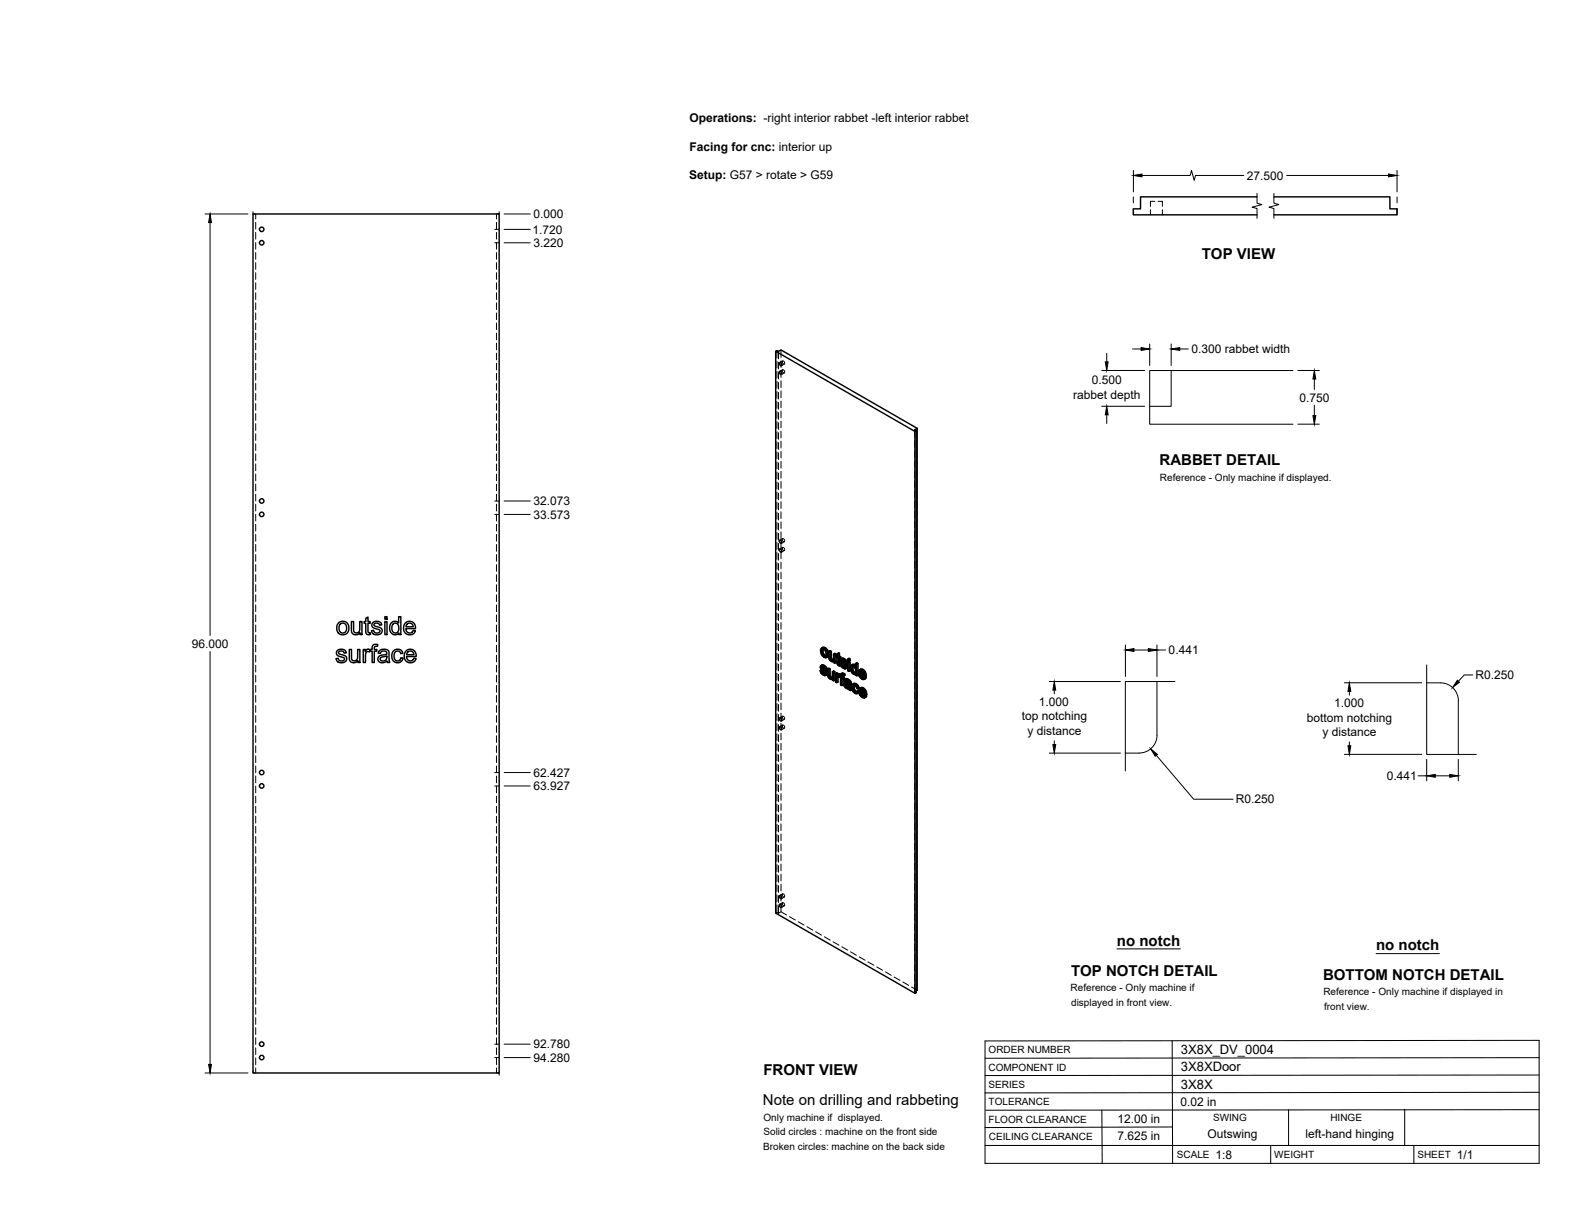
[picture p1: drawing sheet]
<svg xmlns="http://www.w3.org/2000/svg" width="559mm" height="432mm" viewBox="0 0 559 432" stroke-linecap="round" stroke-linejoin="round" font-family="sans-serif">
<!-- layer: Visible -->
<g fill="none" stroke="#000" stroke-width=".51">
<path d="M89.8 75.9h87.3v304.8h-87.3zM446 69.9h-41.4v4.2h-2.5v2.1h43.9M452 69.9h41.1v4.2h2.6v2.1h-43.7M275.2 124.6v199.4l49.4 28.4v-199.3M276.6 131.8l.6 .2 .1 .8-.6-.2zM276.6 128.7l.6 .2 .1 .8-.6-.2zM325.1 152.8l-.5 .3-49.4-28.5 .5-.2 .5 .3 .9-.5 48.3 27.8v199.3l-.3 .2M325.4 152l-.9 .5 .6 .3v199.4l-.5 .2M276.6 194.8l.6 .2 .1 .8-.6-.1zM276.6 191.7l.6 .2 .1 .8-.6-.2zM129.8 219.4l.8-.5v1.6h.7v.6h-.7v2.9l.2 .5h.5l.1 .6a1.14 1.14 0 0 1-1.3-.1 1.14 1.14 0 0 1-.3-1.2v-2.7h-.6v-.6h.6zM136.5 218.8h.8v.9h-.8z"/>
<path d="M119.6 230.9l.9-.5a1.7 1.7 0 0 1 2.4 1.2l-.8 .1a.96 .96 0 0 0-1-.8 .96 .96 0 0 0-.9 1l1 .4a1.55 1.55 0 0 1 1.8 1.8 2.03 2.03 0 0 1-2 1.1 2.03 2.03 0 0 1-1.8-1.5l.8-.1a1.08 1.08 0 0 0 1.1 1 1.08 1.08 0 0 0 1-1.1l-.4-.3a2.24 2.24 0 0 1-2.3-1.3zM120.2 220.9l.7-.4a2.33 2.33 0 0 1 2.9 2.8 2.33 2.33 0 0 1-3.7 1.3l-.6-1.3a2.56 2.56 0 0 1 .7-2.4zM120.6 221.5l.7-.4a1.73 1.73 0 0 1 1.7 1.8 1.73 1.73 0 0 1-1.7 1.7l-.3-.2a2.24 2.24 0 0 1-.4-2.9zM123.9 230.4h.8v2.6a1.15 1.15 0 0 0 1.2 1.5 1.15 1.15 0 0 0 1-1.6v-2.5h.8v4.7h-.7v-.7a1.65 1.65 0 0 1-2 .7 1.65 1.65 0 0 1-1.1-1.8zM124.7 220.5h.8v2.6a1.15 1.15 0 0 0 1.1 1.5 1.15 1.15 0 0 0 1-1.6v-2.5h.8v4.6h-.7v-.6a1.65 1.65 0 0 1-1.9 .7 1.65 1.65 0 0 1-1.1-1.8zM128.9 230.4h.7v.7a1.11 1.11 0 0 1 1.7-.5l.7-.2v-.4a1.31 1.31 0 0 1 .6-1.3 1.31 1.31 0 0 1 1.4 0l-.1 .6a.74 .74 0 0 0-1.1 .7v.4h.9v.7h-.9v4h-.8v-4h-.7v-.4l-.2 .6a.84 .84 0 0 0-.9-.1 .84 .84 0 0 0-.5 .8v3.1h-.8zM132.3 220.9l.8-.4a1.7 1.7 0 0 1 2.3 1.2l-.7 .1a.96 .96 0 0 0-1-.8 .96 .96 0 0 0-.9 .9l.6 .4a1.95 1.95 0 0 1 2.2 1.3 1.95 1.95 0 0 1-1.8 1.6 1.95 1.95 0 0 1-2-1.4l.7-.2a1.11 1.11 0 0 0 1.2 1 1.11 1.11 0 0 0 1-1l-.4-.3a2.21 2.21 0 0 1-2.4-1.3zM134.5 231a2.2 2.2 0 0 1 3.5 .4l.3 3.7h-.8l-.2-.6a1.76 1.76 0 0 1-1.9 .7 1.76 1.76 0 0 1-1.3-1.6v-.2a1.71 1.71 0 0 1 1.7-1l.4-.1a.72 .72 0 0 0 1-.6 .72 .72 0 0 0-.9-.7l-1 .2-.4 .7-.7-.1zM135 233.4l2.2-.7a1.3 1.3 0 0 1-.6 1.7 1.3 1.3 0 0 1-1.7-.6zM136.5 220.5h.8v4.6h-.8zM138.8 221a1.73 1.73 0 0 1 2.6 .1v-2.3h.8v6.3h-.7v-.5l-.6 .5a2.23 2.23 0 0 1-2.4-.8 2.23 2.23 0 0 1-.2-2.4zM139.6 231l.1-.1a1.93 1.93 0 0 1 3.2 .9l-.7 .1a1.29 1.29 0 0 0-1.7-.7 1.29 1.29 0 0 0-.7 1.7l.1 .7a1.18 1.18 0 0 0 1.3 .9 1.18 1.18 0 0 0 1-1.1l.8 .1-.3 .9a2.16 2.16 0 0 1-2.9 .4 2.16 2.16 0 0 1-.7-2.9z"/>
<path d="M139.6 221.3l.3-.2a1.8 1.8 0 0 1 1.7 1.3 1.8 1.8 0 0 1-.6 2l-.3 .1a1.78 1.78 0 0 1-1.7-1.2 1.78 1.78 0 0 1 .6-2zM143.8 221.1a2.14 2.14 0 0 1 2.5-.4 2.14 2.14 0 0 1 1.1 2.3h-3.4l.1 .7a1.29 1.29 0 0 0 1.3 .9 1.29 1.29 0 0 0 1.2-.9l.8 .1a2.25 2.25 0 0 1-3.1 1.2 2.25 2.25 0 0 1-1-3.2zM144 231a2.15 2.15 0 0 1 2.6-.4 2.15 2.15 0 0 1 1.1 2.3h-3.5l.2 .7a1.3 1.3 0 0 0 1.2 .9 1.3 1.3 0 0 0 1.2-.9l.8 .1-.3 .6a2.32 2.32 0 0 1-3.2 .3 2.32 2.32 0 0 1-.4-3.2zM144.4 221.4l.7-.3 .8 .1 .5 .5 .2 .7h-2.6zM144.7 231.4l1.2-.4a1.23 1.23 0 0 1 .9 1.3h-2.5zM291 237.9l.8 1.4 .7 .4 .5-.1M291.2 236.2l.6-.3 .8 .3 .6 .6 .3 .7-.5 .3-.1-.6M291.5 236.8h.5l.6 .8 .4 .2M291.6 231.2v-.5a.93 .93 0 0 1 1.1 0 .93 .93 0 0 1 .4 1l-.1 .9-.7 .2M291.6 237.7l-.6 .2 .4 .2M291.6 238.7l.5 .4 .4-.3M291.7 237.3l1 1 .5-.3"/>
<path d="M291.7 237.9l-.3 .2 .2 .6 .5-.3M291.8 235.9l-.7 .5v.6l1.6 2M291.8 236.6l-.3 .4 .5-.2M291.8 232.2l.5 .6 .5-.3M291.9 238l.8 .9M291.9 236.7l.6 .7M292 236.3l.5 .4 .5-.2M292 230.9l-.4 .3v.5l.2 .5 .4-.3M292.1 235.9l-.8 .3M292.1 230.4v1.2l.9 1M292.1 237l-.4 .3-.2-.3M292.3 230l.9 .9 .5-.2"/>
<path d="M292.4 236.1l-.4 .2-.4-.1M292.5 236.7l.4 .5 .4-.2M292.7 239l-.2 .2-.4-.1M292.7 238.3l.3 .4 .5-.3M292.8 229.8l-.5 .2-.8-.1M292.9 237.7l.7 1.2-.1 .4-.6 .4M293 238.7l.1 .5 .5-.3M293.1 239.2l-.1 .4 .5-.3M293.2 230.9l.4 1.4 .4-.3M293.4 233.1a1.69 1.69 0 0 1-2.2-1.6l-.1-1.1 .4-.5 .9-.3 .7 .4 .6 .7 .3 1.3-.1 .9-.7 .4M293.6 232.3l-.2 .8 .5-.2M293.6 237.3l.5 .3 .4-.3"/>
<path d="M294 231.1l.5 .3 .5-.3M294.1 237.6v2.2l.5-.2M294.1 239.8l.2 .4 .4-.2M294.5 231.4v2.2l.5-.3M294.5 233.6l.2 .4 .4-.3M294.7 234l.3 .3 .5-.3M295 234.3l.4 .1M295.4 234.4l.2-.1zM295.7 234.1l-.7-.6v-2.4l-.5-.3-.5 .3 .1 2.5 .7 1 .6 .2 .4-.1M295.7 232.1l.5 .2 .4-.2M295.7 238.6v3l.5-.3v-3l-.4-.3-.5 .3v1.9l-.3 .4 .2-.1M295.8 234.7v.4l.4 .2"/>
<path d="M295.8 234.7l-.2 .1M296.2 232.3v3l.4-.2v-3l-.4-.3-.5 .3v2.1M296.2 238.3l-.5 .3-.4-.3M296.6 233l.3 .2 .2 2.6 .7 .5 .4-.2M296.9 232.4l-.3 .2 .3 .2v-.8l.9-.3v1.1l.5 .2v.4l-.5 .3v-.4M297.3 239.9l-.4 .2v.5l.4-.2M297.3 239.3v-.4l-.4-.2-.5 .3v3l.5 .2M297.3 238.9l-.5 .3-.4-.2M297.4 239.9l-.1 2.1-.4 .2v-1.6M297.4 240l.5 .2M297.4 240l-.5 .1M297.4 232v1l.4-.2"/>
<path d="M297.4 233l.4 .3 .5-.3M297.4 239.4l.4 .4M297.6 239.1l-.8 .5v-.4M297.6 235.7l.2 .1M297.8 233.7l-.4-.3v2.1l.5-.3M297.8 235.8l.1 .5M297.8 239.2l.4 .3M297.8 239.2l-.8 .2M297.8 239.2l-.7 .2M297.8 233.7v1.4l.3 .4M297.8 231.7l-.9 .3M297.8 239.8v.4"/>
<path d="M297.8 239.9l-.1 .4M297.9 235.4l-.5 .1M298.1 235.5l.8 1.4 .6 .4 .6-.1M298.1 235.5l-.6 .1M298.1 235.5h.1M298.1 235.7l-.3 .1M298.3 233.8l.6-.3 .8 .3 .6 .6 .3 .7-.5 .3-.1-.6M298.4 239.1l.9-.2 .5 .3-.1 .4-.4 .3v-.4M298.6 234.4h.5l.6 .8 .4 .2M298.7 235.3l-.6 .2 .4 .2M298.7 236.3l.5 .4 .4-.2M298.8 234.9l1 1 .5-.3"/>
<path d="M298.9 235.5l-.4 .2 .1 .4 .1 .2 .5-.3M298.9 233.5l-.7 .5v.6l1.6 2M298.9 234.3l-.3 .4 .5-.3M298.9 238.8l-.6 .4-.1 .8-.4-.2 .4-.3M298.9 239.2l.4 .3 .5-.3M299 235.6l.8 .9M299.1 234.3l.6 .7M299.1 239.8l.5 .5v.4l-.4 .2v-.4M299.1 234l.6 .4 .4-.3M299.2 233.5l-.8 .3M299.2 236.7l.4 .1M299.3 234.6l-.5 .3-.2-.2"/>
<path d="M299.3 239.9l-.6-.3v.6l.4-.2M299.4 238.9l-.5 .3-.4-.1M299.6 233.7l-.5 .3-.4-.2M299.7 234.4l.3 .4 .4-.2M299.8 236.6l-.1 .2M299.8 235.9l.3 .4 .5-.3M300 235.3l.7 1.2-.1 .4-.6 .4M300.1 236.3l.1 .5 .5-.3M300.2 236.8l-.1 .4 .5-.3M300.8 235l.4 .2 .4-.2M300.8 233.8l.4 .3 .4-.3M301.2 234.1v.6l.4-.3v-.6l-.4-.2-.4 .2v.6l.4 .3"/>
<path d="M301.2 234.7l.4 .3v3l-.4 .2v-3M301.2 234.7l-.4 .3v3l.4 .2M302.1 236l.9-.3 .5 .3M302.4 236.5l.7 .2 .4 .9v1.1l-.6 .1M302.4 238.3l.5 .5 .4-.2M302.4 236.5l-.2 .8M302.6 237l-.4 .3v.5l.2 .5 .4-.3M302.7 235.7l-.5 .2a2.02 2.02 0 0 0 1.3 3.4l.1-.1M302.7 236.5v1.3l.8 .9M302.8 236.1l.4 .3M303.3 235.8l-.5 .3-.6-.2M303.5 235.4l.5 .3 .4-.3"/>
<path d="M303.6 239.2v.4l.4 .2M303.6 239.2l-.2 .1M304 235.7v4.1l.4-.2v-4.2l-.4-.2-.5 .2v1.5l-.3-.5 .3-.1M305.2 239.9l.6 .6 .4-.3M305.5 238.4l-.5 .2 1.5 .9-.5-1.1a.51 .51 0 0 0-.6-.3 .51 .51 0 0 0-.4 .5M305.5 238.1v.3l.8 .5M305.5 239.4l.9 .9M305.7 239.7l-.5 .2-.2-.9 1.9 1.2M305.7 237.8l.9 .9 .4-.3M306.2 237.5l-.5 .3-.8-.1M306.6 238.7l.3 1.3 .5-.2M276.6 257.9l.6 .1 .1 .9-.6-.2z"/>
<path d="M276.6 254.8l.6 .1 .1 .9-.6-.2zM294.3 240.2l.3 .3 .5-.2M294.6 240.5l.4 .1M295.3 240.4l-.7-.7-.1-2.4-.4-.2-.5 .2 .2 2.8 .7 .8h.9M295.4 240.9v.4l.3 .3M295.4 240.9l-.2 .1M297.8 240.2l.4 .2v2.6l.5 .2M298.7 240.2l.5 .3 .4-.2M299.1 240.9v2.1l-.4 .2v-2.6l.5 .3M299.6 242.4l.6-.3 .9 .3M299.7 241.1l.8-.3 1.3 .9 .4 3.1-.4 .2-.2-.4M299.9 242.9l.2-.1a.86 .86 0 0 1 1 1l-.3 .2 .3-.1"/>
<path d="M300 243.5l.4 .4 .4-.3M300 242.8l-.2 .3M300.1 242.1l-.7 .5 .1 .9 .9 .8h.8l.1 .5 .5 .2M300.3 241.6l-.4 .3a.79 .79 0 0 1 .8-.1 .79 .79 0 0 1 .5 .7v.3l-1.2-.4M300.3 241.6h.1M300.4 243.9l.4 .1M300.4 243.3l-.4 .2-.2-.4 .5-.2 .2 .5 .6 .4M300.4 242.1l-.7 .2M300.5 240.8l-.9 .4-.2 .3 .5 .4M300.6 241.3l.5 .4 .5-.3M301.1 241l-.5 .3-.6-.2M301.1 241.7l.4 .4 .4-.2"/>
<path d="M301.5 242.1l.1 .4 .4-.2M301.6 242.5v2.1l.5-.3M302.5 242.8l.7-.4 .6 .2 .6 .6 .4 1-.4 .2-.4-.9M302.6 244l.2 1 .5-.2M302.8 245l.5 .6 .5-.3M303.1 243.8l-.5 .2 .1-.4a.65 .65 0 0 1 .7-.4 .65 .65 0 0 1 .5 .8l.5 .4M303.1 243.2l.2 1.6 .7 .6M303.2 242.4l-.5 .3a2.12 2.12 0 0 0 .5 3.2l.9 .2M303.3 242.9l.7 .6 .5-.2M303.8 242.6l-.5 .3-.6-.2M304 245.2l-.2 .5-.5-.1M304.7 245.4l-.6 .7 .6-.4"/>
<path d="M304.7 245.1l-.3-.1-.4 .2 .4 .3M305.4 246.5l.5 .6 .4-.3M305.6 244.9l-.5 .3 1.5 .8-.4-1a.52 .52 0 0 0-.7-.4 .52 .52 0 0 0-.4 .6M305.6 244.6v.3l.9 .5M305.7 245.9l.9 1M305.8 240.5l.4 .1M305.8 246.2l-.4 .3-.3-.9 2 1.1M305.9 244.3l.8 .9 .5-.2M305.9 247.1l.4 .1M306.3 244.1l-.4 .2-.9-.1M306.5 240.3l.4 .3 .5-.3M306.5 240.3l-.2 .2"/>
<path d="M306.6 246.8l.4 .4 .5-.3M306.6 246.8l-.2 .3M306.7 245.2l.4 1.4 .4-.3M306.8 240.1l-.3 .2M306.9 240l.5-.1-.1-.6-.7-1.5-.9-.5-.8 .4-.4 1.1 .4 1.3 1.3 1 .5-.1 .2-.4M306.9 246.6l-.3 .2M307 240.1l.4 .2-.1 .3-.7 .4M307.1 246.6l.4-.2v-.5l-.7-1.5-1-.5-.8 .3-.3 1 .3 1.3 1.2 1.2 .6-.1 .2-.4M307.1 246.7l.3 .4-.7 .5M276.6 317.8l.6 .2 .1 .8-.6-.2zM276.6 320.9l.6 .2 .1 .8-.6-.2z"/>
<circle cx="92.8" cy="86.1" r=".79"/>
<circle cx="92.8" cy="81.4" r=".79"/>
<circle cx="92.8" cy="177.7" r=".79"/>
<circle cx="92.8" cy="182.5" r=".79"/>
<circle cx="92.8" cy="274.1" r=".79"/>
<circle cx="92.8" cy="278.9" r=".79"/>
<circle cx="92.8" cy="370.5" r=".79"/>
<circle cx="92.8" cy="375.2" r=".79"/>
</g>
<!-- layer: Hidden -->
<g fill="none" stroke="#000" stroke-width=".35">
<path d="M90.7 75.9v1.8M90.7 78.9v2.4M176.1 75.9v1.8M176.1 78.9v2.4M408.2 74.4v1.8M409.7 71.4h-1.5v1.8M410.9 71.4h1.5v1.8M412.4 74.4v1.8M90.7 82.5v2.3M90.7 86v2.4M90.7 89.6v2.4M90.7 93.2v2.4"/>
<path d="M90.7 96.8v2.3M176.1 82.5v2.3M176.1 86v2.4M176.1 89.6v2.4M176.1 93.2v2.4M176.1 96.8v2.3M90.7 100.3v2.4M90.7 103.9v2.4M90.7 107.5v2.4M90.7 111v2.4M90.7 114.6v2.4M90.7 118.2v2.4"/>
<path d="M176.1 100.3v2.4M176.1 103.9v2.4M176.1 107.5v2.4M176.1 111v2.4M176.1 114.6v2.4M176.1 118.2v2.4M90.7 121.8v2.3M90.7 125.3v2.4M90.7 128.9v2.4M90.7 132.5v2.4M90.7 136v2.4M90.7 139.6v2.4"/>
<path d="M176.1 121.8v2.3M176.1 125.3v2.4M176.1 128.9v2.4M176.1 132.5v2.4M176.1 136v2.4M176.1 139.6v2.4M275.7 124.4v2.6M275.7 128.2v2.4M275.7 131.8v2.4M275.7 135.3v2.4M275.7 138.9v2.4M276.2 124.7v2.6"/>
<path d="M276.2 128.5v2.4M276.2 132.1v2.4M276.2 135.7v2.3M276.2 139.2v2.4M277.1 124.2v2.6M277.1 128v2.4M277.1 131.6v2.3M277.1 135.1v2.4M277.1 138.7v2.4M277.6 131.2a.58 .58 0 0 1 .7 .4 .58 .58 0 0 1-.3 .7l-.4-.5zM277.6 128.1a.58 .58 0 0 1 .7 .3 .58 .58 0 0 1-.3 .8l-.4-.5zM277.6 131.2l-1 .6"/>
<path d="M277.6 128.1l-1 .6M278.3 132.3l-1 .6M278.3 129.2l-1 .6M90.7 143.2v2.4M90.7 146.7v2.4M90.7 150.3v2.4M90.7 153.9v2.4M90.7 157.5v2.4M176.1 143.2v2.4M176.1 146.7v2.4M176.1 150.3v2.4M176.1 153.9v2.4"/>
<path d="M176.1 157.5v2.4M275.7 142.5v2.4M275.7 146.1v2.3M275.7 149.6v2.4M275.7 153.2v2.4M275.7 156.8v2.4M276.2 142.8v2.4M276.2 146.4v2.4M276.2 149.9v2.4M276.2 153.5v2.4M276.2 157.1v2.4M277.1 142.3v2.4"/>
<path d="M277.1 145.9v2.3M277.1 149.4v2.4M277.1 153v2.4M277.1 156.6v2.3M324.5 152.5v2.7M324.5 156.3v2.4M324.5 159.9v2.4M90.7 161v2.4M90.7 164.6v2.4M90.7 168.2v2.4M90.7 171.8v2.3M90.7 175.3v2.4"/>
<path d="M90.7 178.9v2.4M176.1 161v2.4M176.1 164.6v2.4M176.1 168.2v2.4M176.1 171.8v2.3M176.1 175.3v2.4M176.1 178.9v2.4M275.7 160.4v2.3M275.7 163.9v2.4M275.7 167.5v2.4M275.7 171.1v2.3M275.7 174.6v2.4"/>
<path d="M275.7 178.2v2.4M276.2 160.7v2.3M276.2 164.2v2.4M276.2 167.8v2.4M276.2 171.4v2.4M276.2 174.9v2.4M276.2 178.5v2.4M277.1 160.1v2.4M277.1 163.7v2.4M277.1 167.3v2.4M277.1 170.9v2.3M277.1 174.4v2.4"/>
<path d="M277.1 178v2.4M324.5 163.5v2.4M324.5 167v2.4M324.5 170.6v2.4M324.5 174.2v2.4M324.5 177.8v2.3M90.7 182.5v2.3M90.7 186.1v2.3M90.7 189.6v2.4M90.7 193.2v2.4M90.7 196.8v2.3M176.1 182.5v2.3"/>
<path d="M176.1 186.1v2.3M176.1 189.6v2.4M176.1 193.2v2.4M176.1 196.8v2.3M275.7 181.8v2.4M275.7 185.4v2.3M275.7 188.9v2.4M275.7 192.5v2.4M275.7 196.1v2.4M275.7 199.6v2.4M276.2 182.1v2.4M276.2 185.7v2.3"/>
<path d="M276.2 189.2v2.4M276.2 192.8v2.4M276.2 196.4v2.4M276.2 199.9v2.4M277.1 181.6v2.4M277.1 185.1v2.4M277.1 188.7v2.4M277.1 192.3v2.4M277.1 195.9v2.3M277.1 199.4v2.4M277.6 194.3a.58 .58 0 0 1 .7 .3 .58 .58 0 0 1-.3 .7l-.4-.5zM277.6 191.2a.56 .56 0 0 1 .7 .3 .56 .56 0 0 1-.3 .7l-.4-.5z"/>
<path d="M277.6 194.2l-1 .6M277.6 191.1l-1 .6M278.3 195.3l-1 .6M278.3 192.2l-1 .6M324.5 181.3v2.4M324.5 184.9v2.4M324.5 188.5v2.4M324.5 192v2.4M324.5 195.6v2.4M324.5 199.2v2.4M90.7 200.3v2.4M90.7 203.9v2.4"/>
<path d="M90.7 207.5v2.4M90.7 211.1v2.3M90.7 214.6v2.4M90.7 218.2v2.4M176.1 200.3v2.4M176.1 203.9v2.4M176.1 207.5v2.4M176.1 211.1v2.3M176.1 214.6v2.4M176.1 218.2v2.4M275.7 203.2v2.4M275.7 206.8v2.4"/>
<path d="M275.7 210.4v2.3M275.7 213.9v2.4M275.7 217.5v2.4M276.2 203.5v2.4M276.2 207.1v2.4M276.2 210.7v2.3M276.2 214.2v2.4M276.2 217.8v2.4M277.1 203v2.4M277.1 206.6v2.4M277.1 210.1v2.4M277.1 213.7v2.4"/>
<path d="M277.1 217.3v2.4M324.5 202.8v2.3M324.5 206.3v2.4M324.5 209.9v2.4M324.5 213.5v2.4M324.5 217.1v2.3M90.7 221.8v2.4M90.7 225.3v2.4M90.7 228.9v2.4M90.7 232.5v2.4M90.7 236.1v2.3M90.7 239.6v2.4"/>
<path d="M176.1 221.8v2.4M176.1 225.3v2.4M176.1 228.9v2.4M176.1 232.5v2.4M176.1 236.1v2.3M176.1 239.6v2.4M275.7 221.1v2.4M275.7 224.6v2.4M275.7 228.2v2.4M275.7 231.8v2.4M275.7 235.4v2.3M275.7 238.9v2.4"/>
<path d="M276.2 221.4v2.4M276.2 225v2.3M276.2 228.5v2.4M276.2 232.1v2.4M276.2 235.7v2.3M276.2 239.2v2.4M277.1 220.9v2.3M277.1 224.4v2.4M277.1 228v2.4M277.1 231.6v2.4M277.1 235.2v2.3M277.1 238.7v2.4"/>
<path d="M291.4 237.7l.4 .9M291.5 236.4l-.5 .2M291.6 236.1l-.5 .2M291.6 230.7l-.5 .2M291.6 237.7l.3 .3M291.6 236.9l-.5 .2M291.7 235.9l-.2 .7 .7 1a1.05 1.05 0 0 1 .9 1.3h-.4l.4-.2M291.8 238.6l.7 .7 .8 .1M291.8 238.6l-.5 .2M291.8 237.8l-.1 .1M291.9 237.3l-.5 .3M291.9 232l.9 .9 .9 .1"/>
<path d="M291.9 232l-.5 .3M291.9 236.6h-.1M291.9 236.7l.1-.3 .5 .1 .6 .8 .4 .2M292 229.7l-.4 .8 .3 1.5M292 236.4l-.4 .2M292.2 230.2l-.1 .2M292.2 230.2l.7 .1 .6 .9v1.1l-.5 .3M292.2 230.2l-.4 .2M292.5 236.5l-.5 .3M292.5 239.3l-.4 .2M292.5 237.4l.4 .3M292.8 232.9l-.5 .3"/>
<path d="M292.8 230.2l-.5 .3M292.9 236.9l-.5 .2M293 239l-.4 .2M293 238.4l-.5 .2M293.1 237.3l-.5 .3M293.1 239.5l-.5 .2M293.3 232.5l-.4 .3M293.3 230.8l-.4 .3M293.4 233.1l-.4 .3M293.5 231.8l-.4 .3M294.1 237.1l.1 2.7 .8 .9 .8-.1v.5l.4 .2M294.1 239.4l-.4 .3"/>
<path d="M294.3 239.9l-.5 .3M294.5 230.8l.2 2.9 .7 .7h.8v.4l.4 .3M294.5 233.2l-.4 .3M294.7 233.7l-.5 .2M295 234.1l-.5 .2M295.4 234.4l-.4 .3M295.8 238l-.1 2-.4 .4M296 234.1l-.5 .3M296.1 234l-.5 .3 .3-.2M296.2 231.8l-.1 2-.4 .3M296.2 234.8l-.4 .3M296.2 234.4l-.4 .3 .3-.2"/>
<path d="M296.6 232.6v.4l.5-.3M296.9 238.7v3l.4 .3M297.1 232.3l-.2 .1M297.3 239.4l-.5 .2M297.4 231.8v.7l-.3-.2v.4l.3 .2v2.4l.9 .8-.2-.6M297.4 239.8l-.1 .1M297.4 232.9l-.5 .3M297.4 232.5l-.5 .3M297.4 235.3l-.4 .2M297.5 239.2l-.2 .1M297.6 239.6l-.5 .3M297.6 235.6l-.4 .3"/>
<path d="M297.8 239.7l-.4 .2 .3-.3 .5 .4 .1-.3 .4 .4v2.6l.4 .3M297.8 233.2l-.4 .2M298 235.9l-.4 .3M298.3 233.4l-.5-.2v.5M298.3 239.6l-.5 .2M298.3 239.5h-.1M298.3 239.9l-.5 .3M298.3 239.7l-.5 .2M298.3 235.6l-.2 .1M298.3 236.1h-.1M298.5 235.3l.4 .9M298.6 234l-.4 .3"/>
<path d="M298.7 239.7l-.5 .3M298.7 233.7l-.5 .2M298.7 235.3l.3 .3M298.7 239l-.4 .2M298.7 234.5l-.5 .2M298.8 233.6l-.2 .6 .7 1a1.07 1.07 0 0 1 .9 1.3h-.4l.4-.2M298.8 238.8l-.1 .9-.5-.2M298.9 236.2l.9 .8h.6M298.9 236.2l-.5 .3M299 235.4l-.1 .1M299 234.9l-.5 .3M299 234.2l-.1 .1"/>
<path d="M299.1 234.3v-.3l.5 .1 .6 .9 .4 .1M299.1 234l-.4 .3M299.2 239.4l-.5 .2M299.5 239.4l-.5 .3M299.6 234.1l-.5 .3M299.7 235l.3 .3M299.7 236.8l.4-.2-.9 .5M299.7 239.6l-.5-.2-.1 .4M300 234.5l-.5 .2M300.1 236l-.4 .2M300.2 235l-.5 .2M300.2 237.1l-.5 .2"/>
<path d="M301.2 234.7v3l.4 .3M301.2 233.6v.5l.4 .3M301.2 237.7l-.4 .3M301.2 234.1l-.4 .3M302.2 236.8l-.5 .2M302.3 237.7l-.4 .2M302.3 236l-.4 .3M302.5 235.8l-.3 .7v.8a1.47 1.47 0 0 0 1.8 1.7v.3l.4 .3M302.7 238.5l-.4 .2M302.8 236.3l-.1 .2M302.8 236.3l.7 .1 .5 1v.9l-.5 .4M302.8 236.3l-.4 .2"/>
<path d="M302.9 236.2l-.5 .3M303.3 239l-.5 .2M303.3 236.3l-.4 .2M303.7 236.2l-.2 .1M303.8 238.6l-.4 .2M303.8 236.9l-.4 .2M304 235.2v1.4l-.5-.6M304 236.6l-.5 .3M304 239l-.4 .2M304 237.9l-.4 .2M304 239.3l-.4 .3M305 238.4l-.5 .3"/>
<path d="M305.3 237.4l-.3 .9 .3 1.4 .9 1 .9 .1M305.3 239.7l-.4 .3M305.4 238.8l-.4 .2M305.5 239.4l-.1-.6 2 1.1M305.7 237.9l-.2 .2M305.7 237.9l.8 .3 .4 1-.6-.3M305.7 237.9l-.5 .2M306.2 237.9l-.4 .3M306.7 238.5l-.4 .3M306.9 239.2l-.4 .3M324.5 220.6v2.4M324.5 224.2v2.4"/>
<path d="M324.5 227.8v2.3M324.5 231.4v2.3M324.5 234.9v2.4M324.5 238.5v2.4M90.7 243.2v2.4M90.7 246.8v2.4M90.7 250.3v2.4M90.7 253.9v2.4M90.7 257.5v2.4M176.1 243.2v2.4M176.1 246.8v2.4M176.1 250.3v2.4"/>
<path d="M176.1 253.9v2.4M176.1 257.5v2.4M275.7 242.5v2.4M275.7 246.1v2.4M275.7 249.6v2.4M275.7 253.2v2.4M275.7 256.8v2.4M276.2 242.8v2.4M276.2 246.4v2.4M276.2 250v2.3M276.2 253.5v2.4M276.2 257.1v2.4"/>
<path d="M277.1 242.3v2.4M277.1 245.9v2.3M277.1 249.4v2.4M277.1 253v2.4M277.1 256.6v2.4M277.6 257.3a.56 .56 0 0 1 .7 .3 .56 .56 0 0 1-.3 .7l-.4-.4zM277.6 254.2a.56 .56 0 0 1 .7 .3 .56 .56 0 0 1-.3 .7l-.4-.5zM277.6 257.2l-1 .6M277.6 254.1l-1 .6M278.3 258.3l-1 .6M278.3 255.2l-1 .6M294.6 240.3l-.5 .3"/>
<path d="M295 240.7l-.5 .2M295.4 240.4l-.2 .1M295.6 240.3l-.5 .3M295.7 240.2l-.5 .3M295.8 241.1l-.4 .2M295.8 240.6l-.4 .3 .2-.2M296.9 241.7l-.5 .3M298.7 242.7l-.5 .3M298.7 240.1l-.5 .3M299.1 240.4l-.4 .2M299.6 240.7l-.5-.3v.5M299.8 242.6l-.4 .2"/>
<path d="M299.9 242.3l-.5 .2M299.9 241.3l-.5 .2M300 242.1l-.2 .6 .3 .8 .8 .6h.7l.1 .4M300 243.4l-.4 .2M300.1 240.9l-.5 .2M300.1 240.9l-.2 .4 .4 .3a.83 .83 0 0 1 1-.1 .83 .83 0 0 1 .3 .9h-.5M300.3 242.9l.3-.3a.76 .76 0 0 1 .8 .2 .76 .76 0 0 1 .1 .8l-.4 .2M300.3 242.8l-.1 .1M300.5 242.6l-.5 .3 .3-.2M300.5 241.3l-.4 .2M300.7 244l-.5 .2M301 241.4l-.5 .3"/>
<path d="M301.2 244.2l-.5 .2M301.2 243.8l-.1 .1M301.5 241.9l-.4 .2M301.5 243.6l-.5 .4M301.6 242.9l-.4 .3M301.6 242.5l-.4 .3M301.6 242.4l-.4 .3M301.6 244.1l-.4 .2M301.7 244.5l.5 .3M301.7 244.5l-.4 .3M302.6 243.5l-.4 .3M302.7 242.7l-.4 .3"/>
<path d="M302.9 244.9l-.4 .2M303 242.5l-.4 .7 .3 1.5 .7 .9 .9 .3M303.1 243.2a.77 .77 0 0 1 1-.1 .77 .77 0 0 1 .3 .9l.4 .2M303.3 243l-.5 .3M303.8 245.7l-.5 .3M303.8 243l-.4 .3M304 245.4h.2M304.2 243.4l-.5 .3M304.2 245.4l-.4 .3M304.4 244l-.4 .2M304.4 245l-.2 .4M304.7 245.1l.2 .2-.2 .4"/>
<path d="M304.9 245.3l-.2 .1M305.1 245l-.4 .2M305.4 246.3l-.4 .2M305.5 244l-.4 .6 .3 1.7 .9 .9 .9 .2M305.6 245.3l-.5 .3M305.7 245.9l-.1-.6 1.9 1.1M305.8 244.4l-.2 .2M305.8 244.4l.8 .3 .4 1.1-.5-.4M305.8 244.4l-.4 .3M306.2 240.7l-.4 .2M306.3 244.5l-.4 .3M306.3 247.2l-.4 .3"/>
<path d="M306.4 240.3h.2M306.6 246.9h.2M306.7 240.3l-.4 .2 .3-.2M306.8 246.9l-.4 .2M306.9 245.1l-.5 .3M306.9 240l-.1 .1M307 240.8l-.5 .3M307 240.1l-.4 .2M307 245.8l-.4 .2M307 246.6h-.1M307.1 247.4l-.5 .3M307.1 246.7l-.3 .2"/>
<path d="M324.5 242.1v2.3M324.5 245.6v2.4M324.5 249.2v2.4M324.5 252.8v2.4M324.5 256.3v2.4M324.5 259.9v2.4M90.7 261v2.4M90.7 264.6v2.4M90.7 268.2v2.4M90.7 271.8v2.4M90.7 275.3v2.4M90.7 278.9v2.4"/>
<path d="M176.1 261v2.4M176.1 264.6v2.4M176.1 268.2v2.4M176.1 271.8v2.4M176.1 275.3v2.4M176.1 278.9v2.4M275.7 260.4v2.3M275.7 263.9v2.4M275.7 267.5v2.4M275.7 271.1v2.4M275.7 274.7v2.3M275.7 278.2v2.4"/>
<path d="M276.2 260.7v2.4M276.2 264.2v2.4M276.2 267.8v2.4M276.2 271.4v2.4M276.2 275v2.3M276.2 278.5v2.4M277.1 260.2v2.3M277.1 263.7v2.4M277.1 267.3v2.4M277.1 270.9v2.4M277.1 274.4v2.4M277.1 278v2.4"/>
<path d="M324.5 263.5v2.4M324.5 267.1v2.4M324.5 270.6v2.4M324.5 274.2v2.4M324.5 277.8v2.4M90.7 282.5v2.4M90.7 286.1v2.3M90.7 289.6v2.4M90.7 293.2v2.4M90.7 296.8v2.3M176.1 282.5v2.4M176.1 286.1v2.3"/>
<path d="M176.1 289.6v2.4M176.1 293.2v2.4M176.1 296.8v2.3M275.7 281.8v2.4M275.7 285.4v2.3M275.7 288.9v2.4M275.7 292.5v2.4M275.7 296.1v2.4M275.7 299.7v2.3M276.2 282.1v2.4M276.2 285.7v2.4M276.2 289.2v2.4"/>
<path d="M276.2 292.8v2.4M276.2 296.4v2.4M276.2 300v2.3M277.1 281.6v2.4M277.1 285.2v2.3M277.1 288.7v2.4M277.1 292.3v2.4M277.1 295.9v2.4M277.1 299.4v2.4M324.5 281.3v2.4M324.5 284.9v2.4M324.5 288.5v2.4"/>
<path d="M324.5 292.1v2.3M324.5 295.6v2.4M324.5 299.2v2.4M90.7 300.4v2.3M90.7 303.9v2.4M90.7 307.5v2.4M90.7 311.1v2.3M90.7 314.6v2.4M90.7 318.2v2.4M176.1 300.4v2.3M176.1 303.9v2.4M176.1 307.5v2.4"/>
<path d="M176.1 311.1v2.3M176.1 314.6v2.4M176.1 318.2v2.4M275.7 303.2v2.4M275.7 306.8v2.4M275.7 310.4v2.4M275.7 313.9v2.4M275.7 317.5v2.4M276.2 303.5v2.4M276.2 307.1v2.4M276.2 310.7v2.4M276.2 314.2v2.4"/>
<path d="M276.2 317.8v2.4M277.1 303v2.4M277.1 306.6v2.4M277.1 310.2v2.3M277.1 313.7v2.4M277.1 317.3v2.4M277.6 317.2a.56 .56 0 0 1 .7 .3 .56 .56 0 0 1-.3 .8l-.4-.5zM277.6 317.2l-1 .6M278.3 318.3l-1 .6M324.5 302.8v2.4M324.5 306.3v2.4M324.5 309.9v2.4"/>
<path d="M324.5 313.5v2.4M324.5 317.1v2.3M90.7 321.8v2.4M90.7 325.4v2.3M90.7 328.9v2.4M90.7 332.5v2.4M90.7 336.1v2.4M90.7 339.6v2.4M176.1 321.8v2.4M176.1 325.4v2.3M176.1 328.9v2.4M176.1 332.5v2.4"/>
<path d="M176.1 336.1v2.4M176.1 339.6v2.4M275.7 323.7l.5 .3M275.7 321.1v2.6M275.7 323.7l-.5 .3M276.2 321.4v2.6M277.1 320.9v2.6l2 1.2M277.1 323.5l-.9 .5M277.6 320.3a.56 .56 0 0 1 .7 .3 .56 .56 0 0 1-.3 .8l-.4-.5zM277.6 320.3l-1 .6M278.3 321.4l-1 .6M280.1 325.2l2.1 1.2"/>
<path d="M283.2 327l2.1 1.2M286.3 328.8l2.1 1.2M289.4 330.6l2 1.2M292.5 332.4l2.1 1.2M295.6 334.2l2 1.1M298.7 335.9l2 1.2M301.8 337.7l2 1.2M304.9 339.5l2 1.2M324.5 320.6v2.4M324.5 324.2v2.4M324.5 327.8v2.4M324.5 331.4v2.3"/>
<path d="M324.5 334.9v2.4M324.5 338.5v2.4M90.7 343.2v2.4M90.7 346.8v2.4M90.7 350.4v2.3M90.7 353.9v2.4M90.7 357.5v2.4M176.1 343.2v2.4M176.1 346.8v2.4M176.1 350.4v2.3M176.1 353.9v2.4M176.1 357.5v2.4"/>
<path d="M308 341.3l2 1.2M311.1 343.1l2 1.2M314.2 344.8l2 1.2M317.2 346.6l2.1 1.2M320.3 348.4l2.1 1.2M323.4 350.2l2 1.1M324.5 342.1v2.3M324.5 345.7v2.3M324.5 349.2v2.7M324.5 351.9l.6 .3M325.1 351.5l-.6 .4M90.7 361.1v2.4"/>
<path d="M90.7 364.6v2.4M90.7 368.2v2.4M90.7 371.8v2.4M90.7 375.3v2.4M90.7 378.9v1.8M176.1 361.1v2.4M176.1 364.6v2.4M176.1 368.2v2.4M176.1 371.8v2.4M176.1 375.3v2.4M176.1 378.9v1.8"/>
</g>
<!-- layer: Reference -->
<g fill="none" stroke="#000" stroke-width=".35">
<path d="M89.8 75.1v.8h.8M177.1 75.1v.8h-.8M402.1 69.9v2.1M402.1 74.1v2.1M495.7 69.9v2.1M495.7 74.1v2.1M175.5 81.4h1.6M175.5 86.1h1.6M415.5 131.5v12.7h-7.6M458.7 131.5h-50.8v19h50.8M175.5 177.8h1.6M175.5 182.5h1.6"/>
<path d="M506.2 235.9v31.8h17.6M410.5 241.8v19a6.4 6.4 0 0 1-6.4 6.4M416.9 241.8h-17.6v31.8M506.2 242.3a13 13 0 0 1 7.8 .7 6.3 6.3 0 0 1 3.4 5.6v19.1M175.5 274.1h1.6M175.5 278.9h1.6M399.3 267.2h4.8M89.8 379.9v.8h.8M175.5 375.2h1.6M175.5 370.5h1.6M176.3 380.7h.8v.8"/>
</g>
<!-- layer: Hidden Narrow -->
<path d="M292.5 237.9l-.4 .3M294.1 239l-.5 .2M294.5 232.7l-.5 .3M295.8 239.7l-.5 .2M296.2 233.4l-.5 .3M297.4 234.6l-.5 .3M298.7 239.4l-.5 .3M299.1 239.7h.1M299.7 235.5l-.5 .3M300.9 242.7l-.5 .3M301.6 243.1l-.4 .3" fill="none" stroke="#000" stroke-width=".35"/>
<!-- layer: Visible Narrow -->
<path d="M292.5 237.4l-.4 .2M294.5 239l-.4 .3M295 232.8l-.5 .2M297.8 234.9l-.4 .3M299.1 239.7l-.4 .3M299.6 235l-.4 .2M300.8 242.3l-.4 .2M302.1 242.7l-.5 .3M302.1 243.4l-.5 .3" fill="none" stroke="#000" stroke-width=".35"/>
<!-- layer: Titleblock -->
<g fill="none" stroke="#000" stroke-width=".36">
<path d="M349.5 369.3l196.6-.2v43.7h-196.6zM415.9 369.3l.1 43.5M546.1 375.3l-196.6 .2M390.9 393.9l.2 18.9M416 399.9l-66.5 .2M457.2 393.7v12.7M498.4 393.6v12.7M546.1 393.7l-196.3 .2M546.1 387.6l-196.6 .2M546.1 381.4l-196.6 .2M349.5 406.4h196.6M450.8 406.4v6.4"/>
<path d="M501.6 406.4v6.4"/>
</g>
<!-- layer: FD_Dimensions -->
<g fill="none" stroke="#000" stroke-width=".35">
<path d="M72.7 75.9h15.3M74.5 79v146.5M178.9 75.9h9.2M402.1 60.5v7.6M405.2 62.3h17.1l.4-1.8 1 3.5 .5-1.7h17.1M456.5 62.3h36.1M495.7 60.5v7.6M178.9 81.4h9.2M178.9 86.1h9.2M390.9 131.4h15.2M392.7 125.3v3.1M401.8 123.8h3.1"/>
<path d="M407.9 122v7.7M415.5 122v7.7M418.6 123.8h3M460.5 131.4h7.6M466.3 134.5v3.7M390.9 144.1h15.2M392.7 147.2v3M460.5 150.5h7.6M466.3 143.8v3.6M178.9 177.8h9.2M178.9 182.5h9.2M74.5 231.1v146.6"/>
<path d="M399.3 228.9v11.1M402.3 230.6h5.1M410.5 228.9v11.1M410.5 230.6h3M522.6 239.5h-3.1l-2.1 2.2M372.3 241.8h25.2M374.1 244.9v1.3M477 242.3h27.4M478.7 245.3v1.3M178.9 274.1h9.2M178.9 278.9h9.2M372.3 267.2h25.2"/>
<path d="M374.1 262.8v1.4M410.3 268l13.2 15.6h14M477 267.7h27.4M478.7 263.3v1.3M503.1 275.3h3.1M506.2 269.4v7.7M509.2 275.3h5.1M517.4 269.4v7.7M178.9 370.5h9.2M178.9 375.2h9.2M72.7 380.7h15.3"/>
</g>
<g fill="#000" stroke="#000" stroke-width=".35">
<path d="M74.5 75.9l.5 3.1h-1zM402.1 62.3l3.1-.6v1.1zM492.6 61.7l3.1 .6-3.1 .5zM392.2 128.4h1l-.5 3zM404.9 123.3l3 .5-3 .5zM415.5 123.8l3.1-.5v1zM466.3 131.4l.5 3.1h-1zM392.7 144.1l.5 3.1h-1zM465.8 147.4h1l-.5 3.1zM399.3 230.6l3-.5v1zM407.4 230.1l3.1 .5-3.1 .5zM374.1 241.8l.5 3.1h-1.1z"/>
<path d="M478.7 242.3l.6 3h-1.1zM517.1 241.4l.7 .7-2.4 1.8zM373.5 264.2h1.1l-.5 3zM408.3 265.7l2.3 2-.7 .6zM478.2 264.6h1.1l-.6 3.1zM506.2 275.3l3-.5v1zM514.3 274.8l3.1 .5-3.1 .5zM74 377.7h1l-.5 3z"/>
</g>
<!-- layer: Break Lines -->
<path d="M446 68.6v3.5l1.7 .5-3.5 .9 1.8 .5v3.5M452 68.6v3.5l1.7 .5-3.5 .9 1.8 .5v3.5" fill="none" stroke="#000" stroke-width=".35"/>
<!-- layer: Notes -->
<path d="M396.3 336.7h22.5M488.2 338.3h22.5" fill="none" stroke="#000" stroke-width=".35"/>
<g font-size="5.3">
<text x="426.4" y="92.1">TOP VIEW</text>
<text x="411.4" y="165.1">RABBET DETAIL</text>
<text x="396.3" y="335.5">no notch</text>
<text x="488.2" y="337.2">no notch</text>
<text x="380" y="346.1">TOP NOTCH DETAIL</text>
<text x="469.4" y="347.5">BOTTOM NOTCH DETAIL</text>
<text x="270.9" y="381.4">FRONT VIEW</text>
<text x="270.7" y="392.2">Note on drilling and rabbeting</text>
</g>
<g font-size="4.6">
<text x="419" y="373.8">3X8X_DV_0004</text>
<text x="419" y="380.1">3X8XDoor</text>
<text x="419" y="386.2">3X8X</text>
</g>
<g font-size="4.3">
<text x="244.6" y="43.2">Operations: -right interior rabbet -left interior rabbet</text>
<text x="244.6" y="53.4">Facing for cnc: interior up</text>
<text x="244.5" y="63.6">Setup: G57 &gt; rotate &gt; G59</text>
<text x="442.4" y="63.7">27.500</text>
<text x="189.2" y="77.4">0.000</text>
<text x="188.9" y="82.9">1.720</text>
<text x="189.2" y="87.7">3.220</text>
<text x="422.7" y="125.3">0.300 rabbet width</text>
<text x="387.3" y="136.4">0.500</text>
<text x="380.7" y="141.5">rabbet depth</text>
<text x="461" y="142.5">0.750</text>
<text x="189.2" y="179.2">32.073</text>
<text x="189.2" y="184">33.573</text>
<text x="68" y="229.8">96.000</text>
<text x="414.6" y="232.1">0.441</text>
<text x="523.5" y="241">R0.250</text>
<text x="368.6" y="250.5">1.000</text>
<text x="473.3" y="251">1.000</text>
<text x="362.6" y="255.6">top notching</text>
<text x="463.6" y="256">bottom notching</text>
<text x="364.5" y="260.7">y distance</text>
<text x="469.2" y="261.1">y distance</text>
<text x="189.2" y="275.6">62.427</text>
<text x="189.2" y="280.4">63.927</text>
<text x="492" y="276.8">0.441</text>
<text x="438.4" y="285.1">R0.250</text>
<text x="189.2" y="372">92.780</text>
<text x="189.2" y="376.7">94.280</text>
<text x="418.8" y="392.4">0.02 in</text>
<text x="396.5" y="398.3">12.00 in</text>
<text x="396.5" y="404.3">7.625 in</text>
<text x="428.4" y="403.6">Outswing</text>
<text x="463.1" y="403.8">left-hand hinging</text>
<text x="431.3" y="411.1">1:8</text>
<text x="516.9" y="411.1">1/1</text>
</g>
<g font-size="3.5">
<text x="411.5" y="170.7">Reference - Only machine if displayed.</text>
<text x="379.9" y="351.7">Reference - Only machine if</text>
<text x="469.5" y="353.1">Reference - Only machine if displayed in</text>
<text x="380" y="356.8">displayed in front view.</text>
<text x="469.8" y="358.2">front view.</text>
<text x="350.8" y="373.6">ORDER NUMBER</text>
<text x="350.8" y="379.9">COMPONENT ID</text>
<text x="350.8" y="386.1">SERIES</text>
<text x="350.8" y="392.2">TOLERANCE</text>
<text x="270.9" y="397.7">Only machine if displayed.</text>
<text x="350.8" y="398.4">FLOOR CLEARANCE</text>
<text x="430.4" y="397.8">SWING</text>
<text x="472" y="397.7">HINGE</text>
<text x="270.8" y="407.9">Broken circles: machine on the back side</text>
<text x="270.9" y="402.8">Solid circles : machine on the front side</text>
<text x="350.8" y="404.4">CEILING CLEARANCE</text>
<text x="417.5" y="410.9">SCALE</text>
<text x="452.1" y="410.9">WEIGHT</text>
<text x="502.9" y="410.9">SHEET</text>
</g>
</svg>
